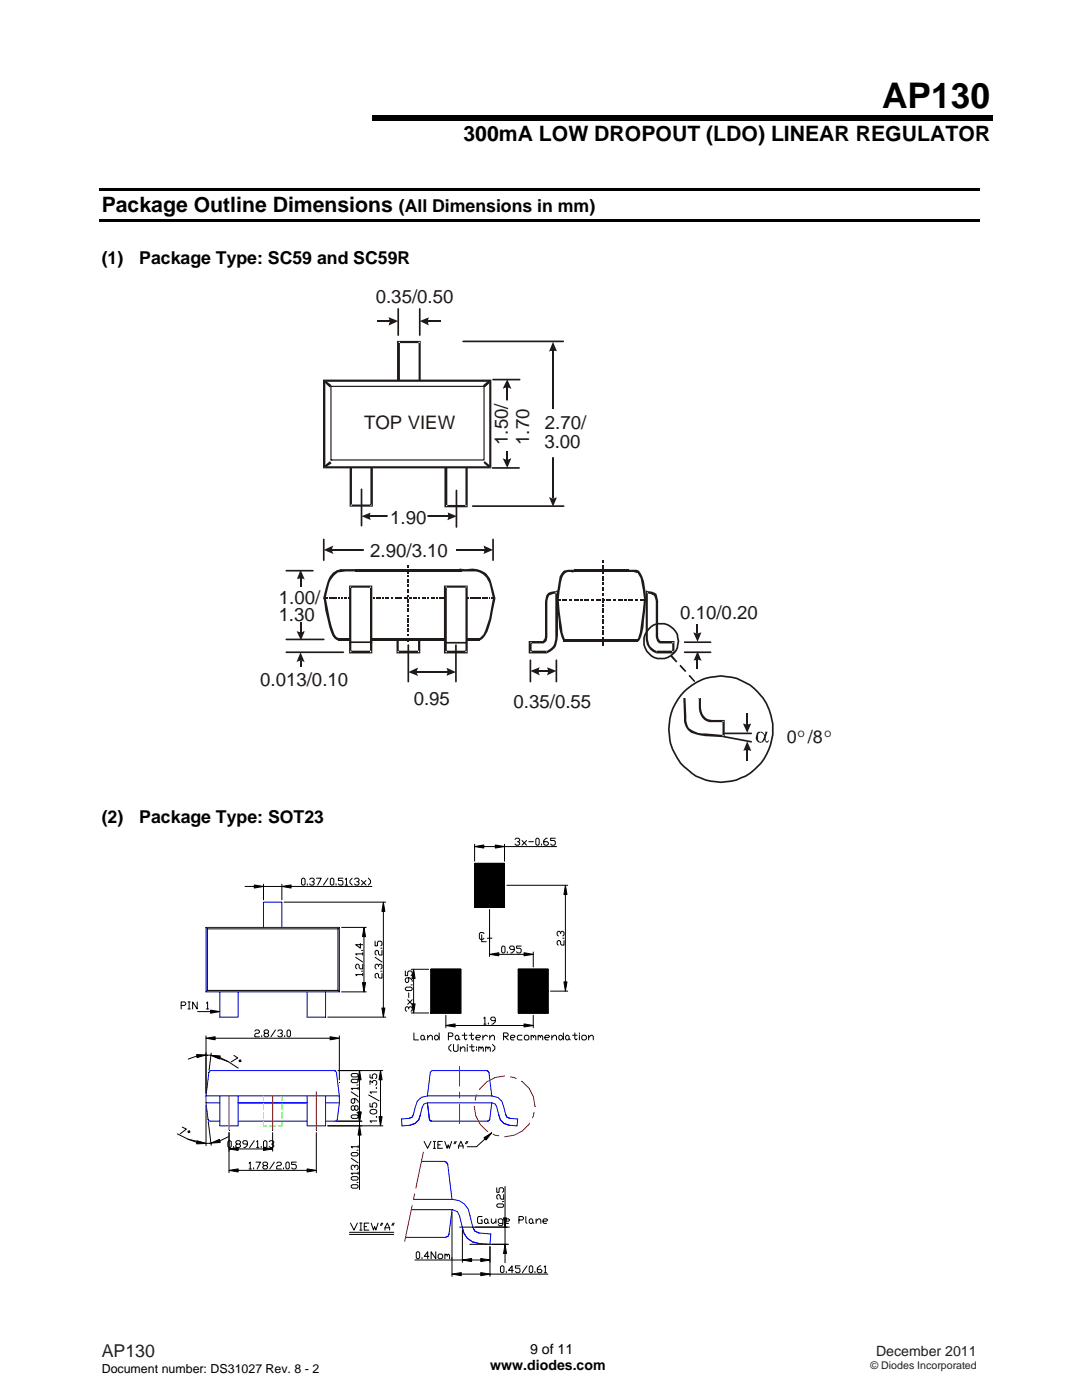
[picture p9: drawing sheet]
<svg xmlns="http://www.w3.org/2000/svg" width="216mm" height="279mm" viewBox="0 0 216 279" stroke-linecap="round" stroke-linejoin="round" font-family="sans-serif">
<path d="M19.8 37.6h175.6v.5h-175.6zM74.3 23.1h123.8v1.1h-123.8zM19.8 43.7h175.6v.5h-175.6z" fill="#000"/>
<path d="M79.4 127.6h4.2v2.6h-4.2z" fill="#fff"/>
<path d="M79.4 129.9h4.2v.5h-4.2zM83.6 130.2h.3v.2h-.3zM83.4 127.6h.5v2.6h-.5zM83.6 127.4h.3v.2h-.3zM79.4 127.4h4.2v.4h-4.2zM79.1 127.4h.3v.2h-.3zM79.1 127.6h.5v2.6h-.5zM79.1 130.2h.3v.2h-.3z" fill-rule="evenodd" fill="#1f1a17"/>
<path d="M67.4 127.6h28.3" fill="none" stroke="#1f1a17" stroke-width=".44"/>
<path d="M64.6 107.7v4.1M98.4 107.7v4.1" fill="none" stroke="#1f1a17" stroke-width=".33"/>
<path d="M64.6 109.7l1.9-.8-.2 .4v.8l.2 .5z" fill-rule="evenodd" fill="#1f1a17"/>
<path d="M66.3 109.7h30.4" fill="none" stroke="#1f1a17" stroke-width=".34"/>
<path d="M96.5 108.9l1.9 .8-1.9 .9 .1-.6h.1v-.6h-.1z" fill-rule="evenodd" fill="#1f1a17"/>
<path d="M136.6 130.2h5.2" fill="none" stroke="#1f1a17" stroke-width=".33"/>
<path d="M60 130.2l.8 1.9-.5-.2h-.7l-.4 .2z" fill-rule="evenodd" fill="#1f1a17"/>
<path d="M59.9 131.9h.3v1.1h-.3z" fill="#1f1a17"/>
<path d="M79.5 61.6v5.3M83.8 61.6v5.3M136.6 128.2h5.2" fill="none" stroke="#1f1a17" stroke-width=".33"/>
<path d="M77.6 63.3l1.9 .8-1.9 .9v-.6h.2v-.5z" fill-rule="evenodd" fill="#1f1a17"/>
<path d="M75.3 64.1h2.5" fill="none" stroke="#1f1a17" stroke-width=".32"/>
<path d="M83.8 64.1l1.9-.8-.3 .3v1l.3 .4z" fill-rule="evenodd" fill="#1f1a17"/>
<path d="M85.3 64.1h2.6" fill="none" stroke="#1f1a17" stroke-width=".32"/>
<path d="M92.4 68.1h20M98.4 75.8h5.3M98.3 93.4h5.3M57.1 113.9h5.3M94.3 101h18.2M57.1 127.6h7.5M57.1 130.2h11.4" fill="none" stroke="#1f1a17" stroke-width=".33"/>
<path d="M101.2 75.7l.8 1.9-.5-.3h-.6l-.6 .3z" fill-rule="evenodd" fill="#1f1a17"/>
<path d="M101.1 77.3v14.4" fill="none" stroke="#1f1a17" stroke-width=".34"/>
<g fill="#1f1a17">
<path d="M100.3 91.5l.6 .2h.6l.5-.2-.8 1.9z" fill-rule="evenodd"/>
<path d="M110.3 68.2l.8 1.9a1.57 1.57 0 0 0-1.5 0z" fill-rule="evenodd"/>
</g>
<path d="M110.4 69.9v29.5" fill="none" stroke="#1f1a17" stroke-width=".34"/>
<g fill="#1f1a17">
<path d="M109.6 99.2l.4 .2h.7l.4-.2-.8 1.9z" fill-rule="evenodd"/>
<path d="M105.8 133.9l2-.8-.3 .4v1l.3 .3z" fill-rule="evenodd"/>
</g>
<path d="M107.4 134h2" fill="none" stroke="#1f1a17" stroke-width=".34"/>
<g fill="#1f1a17">
<path d="M109.1 133.1l1.9 .8-1.9 .9 .2-.5v-.7z" fill-rule="evenodd"/>
<path d="M81.5 134.1l1.9-.9-.2 .6v.7l.2 .4z" fill-rule="evenodd"/>
</g>
<path d="M83.2 134.1h6.2" fill="none" stroke="#1f1a17" stroke-width=".34"/>
<path d="M89 133.2l2 .9-2 .8 .3-.4v-.8z" fill-rule="evenodd" fill="#1f1a17"/>
<path d="M105.8 131.8v4.2M111 131.8v4.2" fill="none" stroke="#1f1a17" stroke-width=".33"/>
<path d="M98.3 80h7.9v9.9h-7.9z" fill="#fff"/>
<path d="M98.3 80h7.9v9.9h-7.9z" fill="none" stroke="#fff" stroke-width=".2"/>
<g fill="#fff">
<path d="M54.4 117.1h9.9v6.3h-9.9z"/>
<path d="M106.5 81.7h9.8v9.4h-9.8z"/>
</g>
<path d="M106.5 81.7h9.8v9.4h-9.8z" fill="none" stroke="#fff" stroke-width=".2"/>
<path d="M72.7 107.7h18.1v4.1h-18.1z" fill="#fff"/>
<path d="M72.7 107.7h18.1v4.1h-18.1z" fill="none" stroke="#fff" stroke-width=".2"/>
<path d="M69.9 117.1h4.2v13.1h-4.2z" fill="#fff"/>
<path d="M69.9 129.9h4.2v.5h-4.2zM74.1 130.2h.2v.2h-.2zM73.8 117.1h.5v13.1h-.5zM74.1 116.9h.2v.2h-.2zM69.9 116.9h4.2v.4h-4.2zM69.7 116.9h.2v.2h-.2zM69.7 117.1h.4v13.1h-.4zM69.7 130.2h.2v.2h-.2z" fill-rule="evenodd" fill="#1f1a17"/>
<path d="M88.9 117.1h4.2v13.1h-4.2z" fill="#fff"/>
<path d="M88.9 129.9h4.2v.5h-4.2zM93.1 130.2h.2v.2h-.2zM92.9 117.1h.4v13.1h-.4zM93.1 116.9h.2v.2h-.2zM88.9 116.9h4.2v.4h-4.2zM88.6 116.9h.3v.2h-.3zM88.6 117.1h.6v13.1h-.6zM88.6 130.2h.3v.2h-.3z" fill-rule="evenodd" fill="#1f1a17"/>
<path d="M109.2 119a1.98 1.98 0 0 1 1.8-.8v8.5a3 3 0 0 1-1.9 3.5h-3.3v-2h2.3a.94 .94 0 0 0 .9-.9v-7.3z" fill-rule="evenodd" fill="#fff"/>
<path d="M109.4 118.3l1.6-.3v.4a1.44 1.44 0 0 0-1.7 1.1l-.1 .5h-.4a2.06 2.06 0 0 1 .6-1.7zM111 118v.2zM111 117.9l.1 .5h-.1zM111 117.9h.3v.3h-.3zM110.8 118.2h.5v8.5h-.5zM110.8 126.7h.5l-.3 2-.4-.2 .2-1zM109 130a3 3 0 0 0 1.6-1.5l.4 .2a3.2 3.2 0 0 1-1.9 1.7zM109.1 130.2v.2zM105.8 129.9h3.3v.5h-3.3zM105.5 130.2h.3v.2h-.3zM105.5 128.2h.6v2h-.6zM105.5 127.9h.3v.3h-.3zM105.8 127.9h2.3v.5h-2.3zM108.8 126.4h.4v.8a1.27 1.27 0 0 1-.8 1.2h-.3v-.5l.3-.1a1.41 1.41 0 0 0 .4-1.4zM108.8 125.9h.4v.5h-.4zM108.8 125.5h.4v.4h-.4zM108.8 120h.4v5.5h-.4zM108.8 120h.2z" fill-rule="evenodd" fill="#1f1a17"/>
<path d="M69.9 128.2h4.2M81.5 128.7v7.3M88.8 128.3h4.2M91 128.7v7.3" fill="none" stroke="#1f1a17" stroke-width=".33"/>
<path d="M129.1 118.2l1.4 .3a1.78 1.78 0 0 1 .6 1.5v6.5a1.49 1.49 0 0 0 .6 1.6l2.7 .1v2h-3.3a2.85 2.85 0 0 1-2-3.5z" fill-rule="evenodd" fill="#fff"/>
<g fill="#1f1a17">
<path d="M129.2 118a1.63 1.63 0 0 1 2 1.3l.1 .7h-.4a1.56 1.56 0 0 0-1.8-1.6zM129.2 118l-.1 .2zM129.1 117.9v.5zM128.8 117.9h.3v.3h-.3zM128.8 118.2h.5v8.5h-.5zM128.8 126.7h.5v.8l.2 1-.4 .2-.3-1.1zM129.1 128.7l.4-.2a3 3 0 0 0 1.6 1.5l-.1 .4a3 3 0 0 1-1.9-1.7zM131.1 130.2l-.1 .2zM131.1 129.9h3.3v.5h-3.3zM134.4 130.2h.2v.2h-.2zM134.1 128.2h.5v2h-.5zM134.4 127.9h.2v.3h-.2zM132.1 127.9h2.3v.5h-2.3zM130.9 126.4h.4a1.24 1.24 0 0 0 .6 1.5h.2v.5a.92 .92 0 0 1-1-.6l-.2-.6zM130.9 125.9h.4v.5h-.4zM130.9 125.5h.4v.4h-.4zM130.9 120h.4v5.5h-.4zM131.1 120h.2z" fill-rule="evenodd"/>
<path d="M79.6 75.9h4.2v.4h-4.2zM83.8 76.1h.1v.2h-.1zM83.5 68.2h.4v7.9h-.4zM83.8 68h.1v.2h-.1zM79.6 68h4.2v.5h-4.2zM79.2 68h.4v.2h-.4zM79.2 68.2h.6v7.9h-.6zM79.2 76.1h.4v.2h-.4z" fill-rule="evenodd"/>
<path d="M70 100.7h4.1v.4h-4.1zM74.1 100.9h.3v.2h-.3zM73.9 93.2h.5v7.7h-.5zM74.1 92.8h.3v.4h-.3zM70 92.8h4.1v.6h-4.1zM69.8 92.8h.2v.4h-.2zM69.8 93.2h.4v7.7h-.4zM69.8 100.9h.2v.2h-.2z" fill-rule="evenodd"/>
<path d="M89 100.8h4.1v.4h-4.1zM93.1 101h.2v.2h-.2zM92.9 93.2h.4v7.8h-.4zM93.1 92.9h.2v.3h-.2zM89 92.9h4.1v.5h-4.1zM88.7 92.9h.3v.3h-.3zM88.7 93.2h.6v7.8h-.6zM88.7 101h.3v.2h-.3z" fill-rule="evenodd"/>
<path d="M66 126.2l.5-.3a1.61 1.61 0 0 0 1.3 1.5l-.2 .4a2.08 2.08 0 0 1-1.6-1.6zM64.6 119.5l.4-.1a36.1 36.1 0 0 0 1.5 6.5l-.5 .3-.3-1-.8-3.3z" fill-rule="evenodd"/>
<path d="M96.8 125.8l.5 .2a2.54 2.54 0 0 1-1.8 1.8v-.4l.3-.1 .7-.7zM98.4 119.3l.5 .1-.9 4.2-.7 2.4-.5-.2 .8-2.4z" fill-rule="evenodd"/>
<path d="M69.9 113.6h1.3v.4h-1.3zM66.5 114.2l.3-.2a4.3 4.3 0 0 1 3.1-.4v.4l-2.5 .2-.9 .8a4.4 4.4 0 0 0-1.1 2.7l-.5 1.9-.4-.1a13.6 13.6 0 0 1 1.3-4.5z" fill-rule="evenodd"/>
<path d="M91.7 113.5v.5zM91.7 113.5l1.5 .1v.4h-1.5zM93.2 113.6a4.1 4.1 0 0 1 5.2 3.9l.5 1.9-.5 .1-.4-1.9a3.8 3.8 0 0 0-4.8-3.6z" fill-rule="evenodd"/>
</g>
<path d="M71 113.5h21.2v.5h-21.2z" fill="#1f1a17"/>
<path d="M114.5 113.9h10.9" fill="none" stroke="#1f1a17" stroke-width=".44"/>
<g fill="#1f1a17">
<path d="M111.8 126.4l.4-.1a1.69 1.69 0 0 0 .7 1.3l-.1 .5a1.87 1.87 0 0 1-1-1.7zM111 119.6h.5l.7 6.7-.4 .1-.2-1.1z" fill-rule="evenodd"/>
<path d="M127.7 126.2l.5 .1a2.04 2.04 0 0 1-1.1 1.8l-.1-.5 .3-.1zM128.5 119.5h.4l-.5 5.7-.2 1.1-.5-.1z" fill-rule="evenodd"/>
<path d="M113.8 113.7h.8v.5h-.8zM112.5 113.9l1.3-.2v.5a1.48 1.48 0 0 0-1.6 1.2l-.7 4.2h-.5l.7-4.6z" fill-rule="evenodd"/>
<path d="M125.2 113.7h.8v.5h-.8zM126 113.7h1l.5 .2a6.3 6.3 0 0 1 1.2 3.6l.2 2h-.4l-.7-4.1-.5-1-1.3-.2z" fill-rule="evenodd"/>
</g>
<path d="M112.4 127.6h14.9v.5h-14.9z" fill="#1f1a17"/>
<path d="M144.5 147l5.4 1M144.6 146.4h5.3" fill="none" stroke="#1f1a17" stroke-width=".33"/>
<path d="M151 146.3a.98 .98 0 0 1 1.6 .4l.1-.7h.5l-.5 1.4 .1 .4 .4 .1 .2-.3v.3l-.3 .4-.3-.1-.2-.6a.97 .97 0 0 1-1.3 .5 .97 .97 0 0 1-.4-1.4zM151.4 146.4l-.1 1.3 .3 .3h.3a1.58 1.58 0 0 0 .5-1.4l-.6-.5z" fill-rule="evenodd" fill="#1f1a17"/>
<path d="M136.5 137.8h2.4a2.55 2.55 0 0 1 .7 2.7 3.1 3.1 0 0 0 1.7 3.3l3.1 .1v3a15.8 15.8 0 0 1-6.5-1 3.4 3.4 0 0 1-1.2-2.9z" fill-rule="evenodd" fill="#fff"/>
<path d="M138.1 137.6a1.18 1.18 0 0 1 1.7 1.1l.1 .7-.5 .1-.4-1.3-.9-.2zM136.5 137.5l1.6 .1v.4h-1.6zM136.3 137.5h.2v.3h-.2zM136.3 137.8h.4l.2 5.2h-.4zM136.7 143h.2zM136.5 143h.4v.9l.3 .8-.5 .1-.2-.8zM136.7 144.8l.5-.1a3.1 3.1 0 0 0 2.8 1.7h.8v.5l-1.6-.3a2.83 2.83 0 0 1-2.5-1.8zM140.8 146.7v.2zM140.8 146.4l3.6 .3v.4l-3.6-.2zM144.4 146.9h.2v.2h-.2zM144.2 143.9h.4v3h-.4zM144.4 143.7h.2v.2h-.2zM142 143.7h2.4v.4h-2.4zM139.8 142.6l.4-.1a1.95 1.95 0 0 0 1.8 1.2v.4l-.8-.1a2.26 2.26 0 0 1-1.4-1.4zM139.4 139.9h.5v1.3l.3 1.3-.4 .1-.4-1.3zM139.6 139.9h.3zM139.4 139.4h.5v.5h-.5zM139.6 139.4h.3z" fill-rule="evenodd" fill="#1f1a17"/>
<path d="M135.7 136.7h4.5v2.5h-4.5z" fill="#fff"/>
<path d="M148.2 144.4l.5 .1h.8l.4-.1-.8 1.9z" fill-rule="evenodd" fill="#1f1a17"/>
<path d="M149.1 142.3v2.4" fill="none" stroke="#1f1a17" stroke-width=".34"/>
<path d="M149.1 147.9l.8 1.9-.8-.1v-.1l-.8 .2z" fill-rule="evenodd" fill="#1f1a17"/>
<path d="M149.1 149.6v2.2" fill="none" stroke="#1f1a17" stroke-width=".34"/>
<g fill="#131516">
<path d="M133.7 130.9l.3-.2 1.1 1.3-.2 .2z" fill-rule="evenodd"/>
<path d="M135.8 132.7l1.1 1.2-.2 .2-1.1-1.2z" fill-rule="evenodd"/>
<path d="M137.4 134.9l.2-.2 1.1 1.2-.2 .2z" fill-rule="evenodd"/>
</g>
<path d="M130 125a3.5 3.5 0 0 1 5.4 3 3.5 3.5 0 0 1-5.4 2.9 3.6 3.6 0 0 1 0-5.9zM136.5 138a10.2 10.2 0 0 1 10.4-2.6 10.2 10.2 0 0 1 7.1 8 10.4 10.4 0 0 1-8 12.4 10.4 10.4 0 0 1-12.3-8.1 10.7 10.7 0 0 1 2.8-9.7z" fill="none" stroke="#1f1a17" stroke-width=".33"/>
<g fill="#1f1a17">
<path d="M111.3 119.5h.5v.3h-.5z"/>
<path d="M112.2 119.5h1v.3h-1z"/>
<path d="M113.6 119.5h.5v.3h-.5z"/>
<path d="M114.5 119.5h.9v.3h-.9z"/>
<path d="M115.7 119.5h.5v.3h-.5z"/>
<path d="M116.6 119.5h1v.3h-1z"/>
<path d="M118 119.5h.5v.3h-.5z"/>
<path d="M118.9 119.5h.9v.3h-.9z"/>
<path d="M120.1 119.5h.5v.3h-.5z"/>
<path d="M121.1 119.5h.8v.3h-.8z"/>
<path d="M122.4 119.5h.5v.3h-.5z"/>
<path d="M123.3 119.5h.9v.3h-.9z"/>
<path d="M124.5 119.5h.5v.3h-.5z"/>
<path d="M125.4 119.5h.9v.3h-.9z"/>
<path d="M126.8 119.5h.5v.3h-.5z"/>
<path d="M127.7 119.5h.9v.3h-.9z"/>
<path d="M74.4 119.3h.3v.2h-.3z"/>
<path d="M75.1 119.3h.8v.2h-.8z"/>
<path d="M76.2 119.3h.3v.2h-.3z"/>
<path d="M77 119.3h.6v.2h-.6z"/>
<path d="M78 119.3h.3v.2h-.3z"/>
<path d="M78.8 119.3h.7v.2h-.7z"/>
<path d="M79.8 119.3h.4v.2h-.4z"/>
<path d="M80.6 119.3h.7v.2h-.7z"/>
<path d="M81.6 119.3h.4v.2h-.4z"/>
<path d="M82.4 119.3h.7v.2h-.7z"/>
<path d="M83.5 119.3h.4v.2h-.4z"/>
<path d="M84.2 119.3h.7v.2h-.7z"/>
<path d="M85.3 119.3h.4v.2h-.4z"/>
<path d="M86 119.3h.8v.2h-.8z"/>
<path d="M87.1 119.3h.3v.2h-.3z"/>
<path d="M87.8 119.3h.8v.2h-.8z"/>
<path d="M93 119.3h.2v.2h-.2z"/>
<path d="M93.3 119.3h.3v.2h-.3z"/>
<path d="M93.7 119.3h.2v.2h-.2z"/>
<path d="M94 119.3h.3v.2h-.3z"/>
<path d="M94.5 119.3l.1 .2z"/>
<path d="M94.7 119.3h.3v.2h-.3z"/>
<path d="M95.1 119.3h.2v.2h-.2z"/>
<path d="M95.5 119.3h.2v.2h-.2z"/>
<path d="M95.9 119.3h.1v.2h-.1z"/>
<path d="M96.1 119.3h.4v.2h-.4z"/>
<path d="M96.6 119.3h.1v.2h-.1z"/>
<path d="M96.8 119.3h.4v.2h-.4z"/>
<path d="M97.3 119.3l.1 .2z"/>
<path d="M97.6 119.3h.2v.2h-.2z"/>
<path d="M98 119.3h.1v.2h-.1z"/>
<path d="M98.3 119.3h.2v.2h-.2z"/>
</g>
<path d="M72.1 103l2-.7h-.2l-.1 .3v.9l.3 .3z" fill-rule="evenodd" fill="#1f1a17"/>
<path d="M73.8 103h15.7" fill="none" stroke="#1f1a17" stroke-width=".34"/>
<path d="M89.3 102.3l1.9 .7-1.9 .8 .2-.5z" fill-rule="evenodd" fill="#1f1a17"/>
<path d="M72.1 97.6v7.3M91.1 97.9v7.3" fill="none" stroke="#1f1a17" stroke-width=".33"/>
<path d="M77.4 101h7.8v4.3h-7.8z" fill="#fff"/>
<path d="M77.4 101h7.8v4.3h-7.8z" fill="none" stroke="#fff" stroke-width=".2"/>
<g fill="#1f1a17">
<path d="M81.4 112.8h.2v.4h-.2z"/>
<path d="M81.4 113.6h.2v.8h-.2z"/>
<path d="M81.4 114.8h.2v.3h-.2z"/>
<path d="M81.4 115.6h.2v.8h-.2z"/>
<path d="M81.4 116.7h.2v.5h-.2z"/>
<path d="M81.4 117.5h.2v.8h-.2z"/>
<path d="M81.4 118.8h.2v.3h-.2z"/>
<path d="M81.4 119.5h.2v.8h-.2z"/>
<path d="M81.4 120.7h.2v.4h-.2z"/>
<path d="M81.4 121.4h.2v.8h-.2z"/>
<path d="M81.4 122.7h.2v.3h-.2z"/>
<path d="M81.4 123.4h.2v.8h-.2z"/>
<path d="M81.4 124.6h.2v.4h-.2z"/>
<path d="M81.4 125.4h.2v.8h-.2z"/>
<path d="M81.4 126.6h.2v.3h-.2z"/>
<path d="M81.4 127.4h.2v.8h-.2z"/>
<path d="M120.3 111.9h.2v.5h-.2z"/>
<path d="M120.3 112.8h.2v.9h-.2z"/>
<path d="M120.3 114h.2v.5h-.2z"/>
<path d="M120.3 114.9h.2v.9h-.2z"/>
<path d="M120.3 116.3h.2v.4h-.2z"/>
<path d="M120.3 117.2h.2v.8h-.2z"/>
<path d="M120.3 118.4h.2v.5h-.2z"/>
<path d="M120.3 119.3h.2v.9h-.2z"/>
<path d="M120.3 120.7h.2v.4h-.2z"/>
<path d="M120.3 121.4h.2v.9h-.2z"/>
<path d="M120.3 122.8h.2v.5h-.2z"/>
<path d="M120.3 123.7h.2v.9h-.2z"/>
<path d="M120.3 124.9h.2v.5h-.2z"/>
<path d="M120.3 125.8h.2v.9h-.2z"/>
<path d="M120.3 127.2h.2v.4h-.2z"/>
<path d="M120.3 128.1h.2v.7h-.2z"/>
<path d="M64.7 119.3l.1 .2z"/>
<path d="M64.9 119.3h.4v.2h-.4z"/>
<path d="M65.4 119.3h.1v.2h-.1z"/>
<path d="M65.6 119.3h.3v.2h-.3z"/>
<path d="M66 119.3h.2v.2h-.2z"/>
<path d="M66.3 119.3h.3v.2h-.3z"/>
<path d="M66.7 119.3h.1v.2h-.1z"/>
<path d="M67 119.3h.3v.2h-.3z"/>
<path d="M67.4 119.3l.1 .2z"/>
<path d="M67.6 119.3h.2v.2h-.2z"/>
<path d="M68.1 119.3l.1 .2z"/>
<path d="M68.3 119.3h.2v.2h-.2z"/>
<path d="M68.7 119.3l.2 .2z"/>
<path d="M69 119.3h.2v.2h-.2z"/>
<path d="M69.4 119.3l.1 .2z"/>
<path d="M69.7 119.3h.2v.2h-.2z"/>
</g>
<path d="M64.7 76h33.1v17.3h-33.1z" fill="#fff"/>
<path d="M64.5 76h.4v17.3h-.4zM64.5 75.8h.2v.2h-.2zM64.7 75.8h33.1v.4h-33.1zM97.8 75.8h.2v.2h-.2zM97.6 76h.4v17.3h-.4zM97.8 93.3h.2v.2h-.2zM64.7 93h33.1v.5h-33.1zM64.5 93.3h.2v.2h-.2z" fill-rule="evenodd" fill="#1f1a17"/>
<path d="M66 77.1h30.6v14.7h-30.6z" fill="#fff"/>
<path d="M66 77.1h30.6v14.7h-30.6zM66 91.8h.1" fill="none" stroke="#1f1a17" stroke-width=".23"/>
<g fill="#1f1a17">
<path d="M96.4 76.9l1.2-1 .4 .3-1.3 1.1z" fill-rule="evenodd"/>
<path d="M96.7 92l1.3 1-.4 .4-1.1-1z" fill-rule="evenodd"/>
<path d="M64.6 93l1.2-1 .4 .5-1.4 .9z" fill-rule="evenodd"/>
<path d="M64.8 75.9l1.4 1-.4 .4-1.2-1.1z" fill-rule="evenodd"/>
<path d="M138.3 126.2l.4 .2h.8l.5-.2-.8 1.9z" fill-rule="evenodd"/>
<path d="M59.2 125.9l.3 .1a1.31 1.31 0 0 0 1.2 0l.1-.1-.8 1.9z" fill-rule="evenodd"/>
<path d="M139.2 130l.8 1.9a1.35 1.35 0 0 0-1.6 0z" fill-rule="evenodd"/>
<path d="M60 113.7l.8 1.9a1.6 1.6 0 0 0-1.6 0z" fill-rule="evenodd"/>
</g>
<g fill="#1f1a17">
<path d="M139 124.6h.3v1.8h-.3z"/>
<path d="M59.8 124.3h.4v1.8h-.4z"/>
<path d="M139 131.7h.3v1.8h-.3z"/>
<path d="M59.8 115.4h.3v1.8h-.3z"/>
</g>
<g fill="none" stroke="#00f" stroke-width=".2">
<path d="M41.1 185.1h26.6v12.9h-26.6zM43.9 198v5h3.6v-5M52.6 185.1v-5.1h3.6v5.1M61.3 198v5h3.7v-5M41.1 218.7v1.4h2.8M41.1 218.7h26.6M43.9 218.7v6h3.6v-6M61.3 218.7v6h3.7v-6M67 213.7h-24.9l-.3 .1-.1 .3-.6 4.6M85.3 218.7h12.8M97.6 214.1l-.5-.4h-10.8l-.3 .1-.1 .3M98.2 218.7l1.1 .3 .8 .8 .4 1"/>
<path d="M41.5 223.4l.2 .2 .3 .2h1.9M47.5 223.8h13.8M47.5 220.1h13.8M65 223.8h1.7M65 220.1h2.7M85.3 220.1h12.8M85.7 223.4l.1 .2 .3 .2h11.2l.3-.2 .1-.2M98.2 220.1l.6 .2 .3 .6M100.9 222.4l.2 .5 .6 .3 1.6 .1-.1 1.4-1.6-.1-1-.4-.8-.7-.3-1"/>
</g>
<path d="M45.7 218.7v6.9M54.4 218.7v6.9M63.1 217.9v7.7M91.7 212.9v3.9M91.7 218v1.1M91.7 220.3v3.9" fill="none" stroke="#f00" stroke-width=".2"/>
<path d="M52.6 218.7v1M56.2 218.7v1M52.6 220.2v1.2M52.6 222v1.2M52.6 223.7v1h.6M53.8 224.7h1.2M56.2 220.2v1.2M56.2 222v1.2M56.2 223.7v1h-.6" fill="none" stroke="#0f0" stroke-width=".2"/>
<g fill="none" stroke="#000" stroke-width=".2">
<path d="M48.9 176.9h1.8M50.7 176.6l1.9 .3-1.9 .3zM52.6 176.5v3.1M52.6 176.9h3.6M56.2 176.5v3.1M56.2 176.9l1.9-.3v.6zM58.1 176.9h16.1M60.4 175.3h.2l.3 .2v.9l-.3 .2-.4-.2v-.9zM61.3 176.4v.2M61.8 175.5l.2-.2h.5l.2 .4-.2 .3h-.2M62.5 176l.2 .2-.2 .4h-.5l-.2-.2M63.2 175.3h.9l-.7 1.3"/>
<path d="M65.4 175.3l-.9 1.3M66.1 175.3h.3l.2 .2v.9l-.2 .2-.5-.2v-.9zM67.1 176.4v.2M68.4 175.3h-.9v.4h.7l.2 .3v.4l-.2 .2h-.4l-.3-.2M68.9 175.5l.2-.2v1.3M68.9 176.6h.5M70.3 175.3l-.5 .4v.5l.5 .4M70.7 175.5l.3-.2h.4l.2 .2v.2l-.2 .3h-.2M71.4 176l.2 .2-.2 .4h-.4l-.3-.2M72.1 175.7l.9 .9M73 175.7l-.9 .9M73.5 175.3l.4 .4v.5l-.4 .4"/>
<path d="M41.1 185.1l.3 .3M41.4 185.4v12.3M41.4 185.4h26M41.4 197.7h26M41.4 197.7l-.3 .3M56.7 180h20.3M67.4 197.7l.3 .3M67.4 185.4v12.3M67.7 185.1l-.3 .3M68.2 198h4.9M68.2 185.1h4.9M71 191.1l1.4 .9"/>
<path d="M71.9 188.3v.9l-.9-.7h1.4M72.1 193.8h.3M72.1 189.7h.3M72.3 196.1h.6l-.3 1.9zM72.4 194.5h-1.4l.2 .2M72.4 192.4v1h-.5l-.2-.3v-.4l-.3-.3h-.2l-.2 .3v.4l.2 .3M72.4 190.4h-1.4l.2 .2M72.4 190.1v.5M72.4 194.3v.4M72.6 186.9v9.2M72.6 185.1l.3 1.8h-.6zM74.8 187.8v1h.5v-.7l.2-.3h.5l.2 .3v.4l-.2 .3"/>
<path d="M74.8 191.1l1.4 .9M75.5 192.7l.3-.3h.2l.2 .3v.4l-.2 .3M75.5 192.9l-.2-.5h-.2l-.3 .3v.4l.3 .3M76 193.8h.2M76 189.2h.2M76.2 194.3v.9h-.4l-.3-.2v-.5l-.2-.2h-.2l-.3 .2v.5l.3 .2M76.2 189.7v.9h-.4l-.3-.2v-.5l-.2-.2h-.2l-.3 .2v.5l.3 .2M76.5 181.9v19.3M76.5 180l.3 1.9h-.6zM41.1 207.2l1.8-.3v.6zM41.1 206.7v11.5M42.9 207.2h23"/>
<path d="M50.8 205.8l.3-.3h.4l.3 .3-.3 .4h-.4l-.3 .3v.4h1M52.2 206.7v.2M52.9 206.2l-.2-.4 .2-.3h.5l.2 .5-.2 .2h-.5l-.2 .3v.2l.2 .2h.5l.2-.2-.2-.5M55 205.5l-.9 1.4M55.4 205.8l.3-.3h.4l.2 .5-.2 .2h-.2M56.1 206.2l.2 .3-.2 .4h-.4l-.3-.2M56.8 206.7v.2M57.5 205.5l.5 .3v.9l-.3 .2-.4-.2v-.9zM65.4 203h11.6M65.9 206.9l1.8 .3-1.8 .3zM67.5 213.7h8.9M67.7 206.7v8.8"/>
<path d="M70.1 215.6l.2-.2h.9l.3 .2v.2l-.3 .3h-.9l-.2-.3zM70.1 214.5l.2-.3h.9l.3 .3v.2l-.3 .2h-.9l-.2-.2zM70.1 217.9l1.4 .9M70.8 219.3v.7l-.3 .2-.4-.2v-.5l.2-.2h.7l.5 .5v.2M71.2 216.5h.3M71.5 217v.4M71.5 217.2h-1.4l.2 .2M71.7 215.5v6.4M71.7 213.7l.4 1.8h-.7zM73.6 218.5l2 1.2M73.8 216.4v-.7l.5 .4a.46 .46 0 0 1 .8-.4 .46 .46 0 0 1-.2 .9M73.8 214.5v.6l.6 .1a.49 .49 0 0 1 0-.8 .49 .49 0 0 1 .7 .1 .49 .49 0 0 1-.2 .7"/>
<path d="M75.1 217.1h.1M75.2 217.9h-1.4l.3 .3M75.9 215.5v7.3M75.9 213.7l.3 1.8h-.6zM76.2 201.2h.6l-.3 1.8zM45.5 227.9l.2-.3 .4 .3v.9l-.2 .2-.4-.2zM45.7 226v8M45.7 229.3l1.8-.3v.6zM45.7 233.6l1.8-.3v.6zM46.6 228.8v.2M47.3 228.3l-.2-.2v-.2l.2-.3h.5l.2 .3v.2l-.2 .2h-.5l-.2 .3v.2l.2 .2h.5l.2-.2v-.2l-.2-.3M47.5 229.3h5.1"/>
<path d="M47.5 233.6h13.8M49.4 228.3h-.7l-.2-.2v-.2l.2-.3h.4l.3 .3v.7l-.5 .4h-.2M49.7 232.2l.2-.3v1.4M49.7 233.3h.5M50.6 233.1v.2M50.7 227.6l-.9 1.4M51.1 231.9h.9l-.7 1.4M51.2 227.9l.2-.3v1.4M51.2 229h.4M52.1 228.8v.2M52.6 229l1.8 .3-1.8 .3zM52.8 227.6l.5 .3v.9l-.3 .2h-.2l-.2-.2v-.9z"/>
<path d="M53.1 232.6l.3 .2v.3l-.3 .2h-.4l-.2-.2v-.3l.2-.2h.4l.3-.2v-.2l-.3-.3h-.4l-.2 .3v.2l.2 .2M53.7 227.9l.3-.3h.4l.2 .3v.2l-.2 .2h-.2M54.4 228.3l.2 .3v.2l-.2 .2h-.4l-.3-.2M54.4 226v3.7M54.7 231.9l-.9 1.4M55.2 232.2l.2-.3h.5l.2 .3v.2l-.2 .2h-.5l-.2 .2v.5h.9M56.6 233.1v.2M57.3 231.9h.2l.2 .3v.9l-.2 .2h-.2l-.3-.2v-.9zM59.1 231.9h-.9v.5h.7l.2 .2v.5l-.2 .2h-.5l-.2-.2M61.3 233.3l1.8 .3-1.8 .3zM63.1 226v8M65.4 224.7h11"/>
<path d="M67.2 223.8h5M70.1 222.7l.2-.2h.9l.3 .2v.3l-.3 .2h-.9l-.2-.2zM70.1 236.7l.2-.3h.9l.3 .3v.2l-.3 .2h-.9l-.2-.2zM70.1 235.1l.2-.3h.9l.3 .3v.2l-.3 .2h-.9l-.2-.2zM70.1 230.2l.2-.2h.9l.3 .2v.3l-.3 .2h-.9l-.2-.2zM70.1 231.2l1.4 .9M70.8 220.9l.2-.2h.2l.3 .2v.5l-.3 .2h-.2l-.2-.2v-.5l-.3-.2h-.2l-.2 .2v.5l.2 .2h.2l.3-.2M70.8 232.8l.2-.3h.2l.3 .3v.4l-.3 .2M70.8 233v-.2l-.3-.3h-.2l-.2 .3v.4l.2 .2M71.2 222h.3M71.2 236h.3M71.2 229.6h.3"/>
<path d="M71.4 221.9h.7l-.4 1.9zM71.5 228.6v.5M71.5 233.9v.5M71.5 234.1h-1.4l.2 .3M71.5 228.9h-1.4l.2 .2M71.7 223.8v.9M71.7 226.5v10.9M71.7 224.7l.4 1.8h-.7zM73.8 220.2v.7h.6a.48 .48 0 0 1 0-.7 .48 .48 0 0 1 .7 .1 .48 .48 0 0 1-.2 .7M73.9 221.6l.5-.2a.58 .58 0 0 1 .8 .5 .72 .72 0 0 1-.7 .4 .72 .72 0 0 1-.7-.5zM75.1 222.8v.2v-.1M75.2 223.7h-1.4l.3 .3"/>
<path d="M75.6 222.8h.6l-.3 1.9z"/>
</g>
<g fill="#000">
<path d="M50.7 176.6l1.9 .3-1.9 .3zM56.2 176.9l1.9-.3v.6zM72.3 196.1h.6l-.3 1.9zM72.6 185.1l.3 1.8h-.6zM76.5 180l.3 1.9h-.6zM41.1 207.2l1.8-.3v.6zM65.9 206.9l1.8 .3-1.8 .3zM71.7 213.7l.4 1.8h-.7zM75.9 213.7l.3 1.8h-.6zM76.2 201.2h.6l-.3 1.8zM45.7 229.3l1.8-.3v.6zM45.7 233.6l1.8-.3v.6z"/>
<path d="M52.6 229l1.8 .3-1.8 .3zM61.3 233.3l1.8 .3-1.8 .3zM71.4 221.9h.7l-.4 1.9zM71.7 224.7l.4 1.8h-.7zM75.6 222.8h.6l-.3 1.9z"/>
</g>
<path d="M95.1 218.5l-.3 1.1M100.7 214.7a5.9 5.9 0 0 0-5 2.7M101.9 214.9l1.1 .3M104 215.8a5.8 5.8 0 0 1 2.7 5M82.7 238.3l-.2 1.1M84.5 229.9l-1.5 7.2M94.6 220.8a5.9 5.9 0 0 0 2.7 5M98.4 226.4l1.1 .3M105.7 224.2a6 6 0 0 1-5 2.7M106.6 222l-.4 1.1M82.3 240.5l-1.5 7.2" fill="none" stroke="#f00" stroke-width=".2"/>
<g fill="#000">
<path d="M94.7 172.3l6 8.8h-6zM94.7 172.3h6v8.8zM94.7 169l1.8-.4v.6zM98.8 168.6l1.9 .4-1.9 .2zM112.8 176.7l.3 1.8h-.6zM82.5 193.4l.3 1.9h-.6zM86 193.4l5.9 8.8h-5.9zM86 193.4h5.9v8.8zM97.7 190.5l1.8-.4v.7zM103.4 193.4l6 8.8h-6zM103.4 193.4h6v8.8zM104.6 190.1l1.8 .4-1.8 .3z"/>
<path d="M112.5 196h.6l-.3 1.8zM39.2 210.5h1.9l-1.8 .6zM42 201.6l1.9 .3-1.9 .3zM42.1 210.6l1.8 .1-.1 .6zM82.2 200.3h.6l-.3 1.9zM89 204.7l1.8-.4v.7zM104.6 204.3l1.8 .4-1.8 .3zM39.3 227.7l1.8 .5-1.9 .1zM42.1 228.1l1.7-.7 .1 .6zM96.6 227.1l1.5-1-1.1 1.4zM90.2 254.3l1.8-.3v.6zM92.3 251.5l1.8-.3v.6z"/>
<path d="M95.9 254l1.9 .3-1.9 .3zM95.9 251.2l1.9 .3-1.9 .3zM100.8 248.3l.3 1.9h-.6zM100.5 243.1h.6l-.3 1.8z"/>
</g>
<g fill="none" stroke="#000" stroke-width=".2">
<path d="M94.7 172.3h6zM94.7 172.3l6 8.8h-6zM94.7 172.3h6v8.8zM94.7 172.3h6v8.8h-6zM94.7 168.5v3.4M94.7 169l1.8-.4v.6zM96.5 169h2.3M98.8 168.6l1.9 .4-1.9 .2zM100.7 168.5v3.4M100.7 169h10.4M101.1 176.7h12.2M102.8 167.5l.2-.2h.5l.2 .2v.2l-.2 .3h-.3"/>
<path d="M103.5 168l.2 .2v.2l-.2 .3h-.5l-.2-.3M104.2 167.7l.9 1M105.1 167.7l-.9 1M105.5 168h.9M107.1 167.3h.3l.2 .2v.9l-.2 .3h-.3l-.2-.3v-.9zM108.1 168.4v.3M109.2 167.3h-.2l-.5 .4v.7l.2 .3h.5l.2-.3v-.2l-.2-.2h-.7M110.8 167.3h-.9v.4h.7l.2 .3v.4l-.2 .3h-.5l-.2-.3M112.8 176.7l.3 1.8h-.6zM112.8 178.5v17.5M37.5 200h.5M37.7 200v1.4"/>
<path d="M39.3 200v1.4l-.9-1.4v1.4M80.9 193.8v.9h.4v-.7l.3-.2h.4l.3 .2v.5l-.3 .2M80.9 197.2l.2-.2h.9l.3 .2v.3l-.3 .2h-.9l-.2-.2zM81.3 199.5l1 .9M81.6 198.2v.9M81.6 195.2v.7l-.3 .2h-.2l-.2-.2v-.5l.2-.2h.7l.5 .4v.3M82 196.6h.3M82.1 193.4h3.4M82.3 199.5l-1 .9M82.5 193.4l.3 1.9h-.6zM82.5 195.3v5M86 193.4h5.9z"/>
<path d="M86 193.4l5.9 8.8h-5.9zM86 193.4h5.9v8.8zM86 193.4h5.9v8.8h-5.9zM94.7 181.1h6zM96.1 186.5v1.4h.9M96.6 186.3l-.2-.2h-.5l-.2 .2v.9l.2 .3h.5l.2-.3M97.2 187.2h1M97.7 181.5v9.4M97.7 190.5l1.8-.4v.7zM99.5 190.5h5.1M100.3 188.8l.5 .2v.9l-.3 .3-.4-.3v-.9zM101.2 189.9v.3"/>
<path d="M102.6 189.5h-.7l-.2-.2 .2-.5h.5l.2 .2v.7l-.4 .5h-.3M103.4 193.4h6zM103.4 193.4l6 8.8h-6zM103.4 193.4h6v8.8zM103.4 193.4h6v8.8h-6zM104 188.8h-.9v.5h.7l.2 .2v.4l-.2 .3h-.5l-.2-.3M104.6 190.1l1.8 .4-1.8 .3zM106.4 190v3M109.8 197.8h3.5M111.9 186.3v-.2l-.3-.2h-.2l-.2 .2v.5l.2 .2M111.9 186.1l.2-.2h.2l.2 .2v.5l-.2 .2M112.3 187.2h.2"/>
<path d="M112.5 196h.6l-.3 1.8zM112.5 187.7v.9h-.4l-.2-.2v-.5l-.3-.2h-.2l-.2 .2v.5l.2 .2M36.2 200.7h.6l.3-.3v-.2l-.3-.2h-.6v1.4M37.5 201.4h.5M39.2 210.5h1.9l-1.8 .6zM39.3 210.8l-1.8 .6M39.4 201.9h2.6M41.1 210.5l1 .1 3.5 1.3M41.1 210.1v8.1M41.2 200.2l.2-.2v1.4M41.2 201.4h.5M42 201.6l1.9 .3-1.9 .3z"/>
<path d="M42.1 210.6l1.8 .1-.1 .6zM42.1 210.2l-.4 3.4M43.9 211.1l1.6 .8M45.6 211.9l1.9 1.3M46.7 210.6l.7 .5-1.3 .8M47.7 211.6l.3-.1 .1 .3-.3 .1zM81.6 201.1l.2-.2h.2l.3 .2v.5l-.3 .2M81.6 201.4l-.3-.5h-.2l-.2 .2v.5l.2 .2M82.1 202.2h3.4M82.2 200.3h.6l-.3 1.9zM82.6 206.1v1.4h.9M84.2 206.6h.2l.3 .2v.5l-.3 .2h-.2l-.2-.2v-.5z"/>
<path d="M84.7 207.3l.2 .2M85.3 207.1l.5-.5h.2l.3 .2v.7M85.3 206.6v.9M86 202.2h5.9zM87 206.6h.2l.4 .5-.4 .4h-.2l-.3-.2v-.5zM87.6 206.1v1.4M89 202.6v2.5M89 204.7l1.8-.4v.7zM89.5 206.8h.7l.2-.4-.2-.3h-.7v1.4M90 208.4l-.4 .5v.5l.4 .4M90.5 208.4v1.2l.2 .2h.5l.2-.2v-1.2M90.8 204.7h13.8"/>
<path d="M91.1 206.6h.2l.2 .2v.5l-.2 .2h-.2l-.3-.2v-.5zM91.5 207.3l.3 .2M91.9 209.4l.4-.5h.2l.3 .2v.7M91.9 208.9v.9M92.2 206.6h1M92.7 206.1v1.2l.2 .2 .3-.2M93.2 208.4v.3M93.2 208.9v.9M93.6 206.6h.9M93.7 208.9h.9M94.1 206.1v1.2l.2 .2 .2-.2M94.1 208.4v1.2l.3 .2 .2-.2"/>
<path d="M95 207.1h.7l.2-.3-.2-.2h-.5l-.2 .2v.5l.2 .2h.5M95.1 208.9v.2M95.1 209.4v.2M95.5 209.1l.3-.2 .2 .2v.3M95.5 208.9v.9M96 209.1l.2-.2 .2 .2v.7M96.4 206.6v.9M96.5 203.2l.3-.2v1.4M96.5 204.4h.5M96.9 209.1l.2-.2 .3 .2v.3M96.9 208.9v.9M97.3 206.8l-.3-.2h-.2l-.4 .5"/>
<path d="M97.4 209.1l.2-.2 .2 .2v.7M97.5 204.2v.2M97.7 207.1l.5-.5h.2l.3 .2v.7M97.7 206.6v.9M98.3 208.4l.4 .5v.5l-.4 .4M98.8 203.7h-.7l-.2-.2v-.3l.2-.2h.5l.2 .2v.7l-.4 .5h-.3M100.5 206.8h.7l.2-.2v-.2l-.2-.3h-.7v1.4M100.7 206.8l.7 .7M101.9 207.1h.7l.2-.3-.2-.2h-.5l-.2 .2v.5l.2 .2h.5M103.4 202.2h6zM104.2 206.6h-.7l-.3 .2v.5l.3 .2h.7M104.6 204.3l1.8 .4-1.8 .3z"/>
<path d="M104.8 206.6h.5l.2 .2v.5l-.2 .2h-.5l-.2-.2v-.5zM106 206.8l.2-.2 .2 .2v.3M106 206.6v.9M106.4 202.6v2.5M106.4 206.8l.3-.2 .2 .2v.7M107.4 206.8l.2-.2 .2 .2v.3M107.4 206.6v.9M107.8 206.8l.3-.2 .2 .2v.7M108.7 207.1h.7l.3-.3-.3-.2h-.4l-.3 .2v.5l.3 .2h.4M110.1 207.1l.5-.5h.2l.2 .2v.7M110.1 206.6v.9M111.7 206.6h.3l.4 .5-.4 .4h-.3l-.2-.2v-.5z"/>
<path d="M112.4 206.1v1.4M113.1 206.6h.2l.3 .2v.5l-.3 .2h-.2l-.2-.2v-.5zM113.6 207.3l.2 .2M114.3 206.6h.9M114.7 206.1v1.2l.2 .2 .3-.2M115.6 206.1v.3M115.6 206.6v.9M116.3 206.6h.5l.2 .2v.5l-.2 .2h-.5l-.2-.2v-.5zM117.5 207.1l.4-.5h.3l.2 .2v.7M117.5 206.6v.9M35.4 226.3l2.1 1.1 3.6 .8 1-.1M36.4 224.9l.8 .4-1.2 1"/>
<path d="M37.5 225.8l.3-.1 .1 .3-.3 .1zM37.5 227.4l1.8 .6M39.3 227.7l1.8 .5-1.9 .1zM41.1 220.6v8M41.6 223.8l.5 4.8M42.1 228.1l1.7-.7 .1 .6zM45.5 226.9l-1.6 .8M84.6 227.8l.7 1.4 .7-1.4M86.5 227.8h.4M86.5 229.2h.4M86.7 227.8v1.4M87.4 228.5h.4"/>
<path d="M88.3 227.8h-.9v1.4h.9M88.8 227.8l.4 1.4 .2-.7 .3 .7 .4-1.4M90.2 239.4h.1M90.8 227.8l-.2 .5M91 227.8l-.2 .5M91.5 229.2v-.5l.5-.9 .4 .9v.5M91.5 228.7h.9M93.1 227.8l-.2 .5M93.3 227.8l-.2 .5M96.6 227.1l1.5-1-1.1 1.4zM96.8 227.3l-1.7 1.6h-1.9M99.1 237v1h.5v-.7l.2-.3h.5l.2 .3v.4l-.2 .3"/>
<path d="M100.3 239.8h.2M100.5 238.4v.9h-.5l-.2-.2v-.4l-.2-.3h-.2l-.3 .3v.4l.3 .2M100.8 236.8v6.3M69.7 246.4h8.9M69.7 245.9h8.9M69.9 244.1l.7 1.4 .7-1.4M71.8 244.1h.4M71.8 245.5h.4M72 244.1v1.4M72.7 244.8h.5M73.6 244.1h-.9v1.4h.9M74.1 244.1l.4 1.4 .3-.7 .2 .7 .4-1.4"/>
<path d="M76.1 244.1l-.2 .5M76.4 244.1l-.3 .5M76.8 245.5v-.5l.5-.9 .4 .9v.5M76.8 245h.9M78.4 244.1l-.2 .5M78.7 244.1l-.3 .5M82.8 251.5h9.5M83.3 249.8h.2l.2 .2v1l-.2 .2h-.2l-.2-.2v-1zM84.2 251v.2M85.6 250.7h-1l.7-.9v1.4M87 249.8v1.4l-1-1.4v1.4M87.6 250.3h.5l.2 .2v.5l-.2 .2h-.5l-.2-.2v-.5z"/>
<path d="M88.8 250.5l.2-.2 .2 .2v.2M88.8 250.3v.9M89.2 250.5l.3-.2 .2 .2v.7M90.2 241.4h.1M90.2 241.9v12.8M90.2 254.3l1.8-.3v.6zM91.7 244.9h9.9M92 254.3h3.9M92.3 251.5l1.8-.3v.6zM92.3 245.5v6.4M93.7 248.3h7.8M94.1 251.5h1.8"/>
<path d="M95.9 254l1.9 .3-1.9 .3zM95.9 251.2l1.9 .3-1.9 .3zM96.2 242.8h-.7l-.2 .2v.9l.2 .3h.7v-.7h-.2M96.9 243.2h.2l.2 .3v.4l-.2 .3h-.2l-.2-.3v-.4zM97.3 243.9l.3 .3M97.8 248.8v5.9M97.8 254.3h11.5M98 243.2v.7l.3 .3h.2l.5-.5M99 243.2v1M99.1 240.5l.3-.2h.9l.2 .2v.2l-.2 .2h-.9l-.3-.2zM100.1 252.6h.2l.3 .3v.9l-.3 .2h-.2l-.2-.2v-.9zM100.3 244.2h-.6l-.3-.3v-.4l.3-.3h.4l.2 .3v.9l-.2 .2h-.4l-.3-.2"/>
<path d="M100.5 243.1h.6l-.3 1.8zM100.8 244.9v3.4M100.8 250.2v1.8M100.8 248.3l.3 1.9h-.6zM100.8 243.7h.7l.2-.2-.2-.3h-.5l-.2 .3v.4l.2 .3h.5M101 253.8v.2M102.4 253.5h-.9l.7-.9v1.4M103.5 243.5h.7l.3-.3v-.2l-.3-.2h-.7v1.4M103.8 252.6h-1v.5h.7l.3 .2v.5l-.3 .2h-.4l-.3-.2M104.9 242.8v1.1l.3 .3M105.2 252.6l-1 1.4M105.8 252.6h.3l.2 .3v.9l-.2 .2h-.3l-.2-.2v-.9z"/>
<path d="M105.8 243.2h.3l.2 .3v.4l-.2 .3h-.3l-.2-.3v-.4zM106.3 243.9l.2 .3M106.7 253.8v.2M107 243.7l.4-.5h.3l.2 .3v.7M107 243.2v1M107.9 252.6h-.2l-.5 .5v.7l.2 .2h.5l.2-.2v-.3l-.2-.2h-.7M108.4 243.7h.7l.2-.2-.2-.3h-.5l-.2 .3v.4l.2 .3h.5M108.6 252.9l.2-.3v1.4M108.6 254h.5"/>
</g>
<g fill="none" stroke="#00f" stroke-width=".2">
<path d="M66.7 213.7l.3 .1a19.5 19.5 0 0 1 .2 9.8l-.4 .2M85.9 214.1l-.6 4.6-1.2 .3-.8 .7-.8 2.7M97.1 213.7l.5 .4 .5 4.6M41.1 220.1l.4 3.3M82.5 222.4l-.2 .5-.6 .3M82.5 222.4l-.2 .5-.6 .3-1.6 .1 .1 1.4 1.6-.1 1-.4 .8-.7 .3-1M83.9 222.5l-.3 1-.8 .7-1 .4M83.9 222.5l.4-1.6 .3-.6 .7-.2 .4 3.3 .1 .2 .3 .2M84.1 231.8h4.5l.5 .2 .2 .4 .9 7h-7.7M90.3 239.4a3.4 3.4 0 0 1 3.5 3.1l.5 2.3 .4 .9 .9 .4 2.3 .2-.1 2-2.4-.2a3.4 3.4 0 0 1-3.1-3.1l-.6-2.3-.4-.9-1-.4M98.1 220.1l-.4 3.3-.1 .2-.3 .2M99.1 220.9l.7 2.6 .8 .7 1 .4"/>
<path d="M100.5 220.8l.6 2.1 .6 .3M82.1 241.4h8.1l-.6 4.9M89.6 246.3l-.2 .5-.5 .1M89.6 246.3l-.2 .5-.5 .1h-8"/>
</g>
<text font-size="7" x="176" y="21.6">AP130</text>
<g font-size="4.2">
<text x="92.5" y="28.1">300mA LOW DROPOUT (LDO) LINEAR REGULATOR</text>
<text x="20.3" y="42.4">Package Outline Dimensions</text>
</g>
<g font-size="3.7" fill="#1f1a17">
<text x="75" y="60.5">0.35/0.50</text>
<text x="72.6" y="85.5">TOP VIEW</text>
<text x="101.3" y="88.8" transform="rotate(-90 101.3 88.8)">1.50/</text>
<text x="105.6" y="88.8" transform="rotate(-90 105.6 88.8)">1.70</text>
<text x="108.6" y="89.4">3.00</text>
<text x="108.7" y="85.6">2.70/</text>
<text x="77.9" y="104.5">1.90</text>
<text x="73.9" y="111.1">2.90/3.10</text>
<text x="55.6" y="123.8">1.30</text>
<text x="55.7" y="120.6">1.00/</text>
<text x="135.7" y="123.5">0.10/0.20</text>
<text x="51.9" y="136.8">0.013/0.10</text>
<text x="82.6" y="140.6">0.95</text>
<text x="102.5" y="141.3">0.35/0.55</text>
</g>
<text font-size="3.6" fill="#1f1a17" x="157" y="148.4">0 /8</text>
<g font-size="3.5">
<text x="79.6" y="42.4">(All Dimensions in mm)</text>
<text x="20.3" y="52.6">(1)</text>
<text x="27.8" y="52.6">Package Type: SC59 and SC59R</text>
<text x="20.3" y="164.3">(2)</text>
<text x="27.8" y="164.3">Package Type: SOT23</text>
</g>
<text font-size="3.5" fill="#231f20" x="20.3" y="270.9">AP130</text>
<g font-size="2.8">
<text x="97.8" y="273.5">www.diodes.com</text>
<text x="105.8" y="270.2">9 of 11</text>
</g>
<text font-size="2.8" fill="#231f20" x="174.8" y="270.6">December 2011</text>
<text font-size="2.5" x="20.3" y="274">Document number: DS31027 Rev. 8 - 2</text>
<text font-size="2.1" fill="#231f20" x="173.7" y="273.2">© Diodes Incorporated</text>
<g font-size="1.7" fill="#1f1a17">
<text x="159.2" y="147.1">O</text>
<text x="164.5" y="147.1">O</text>
</g>
</svg>
